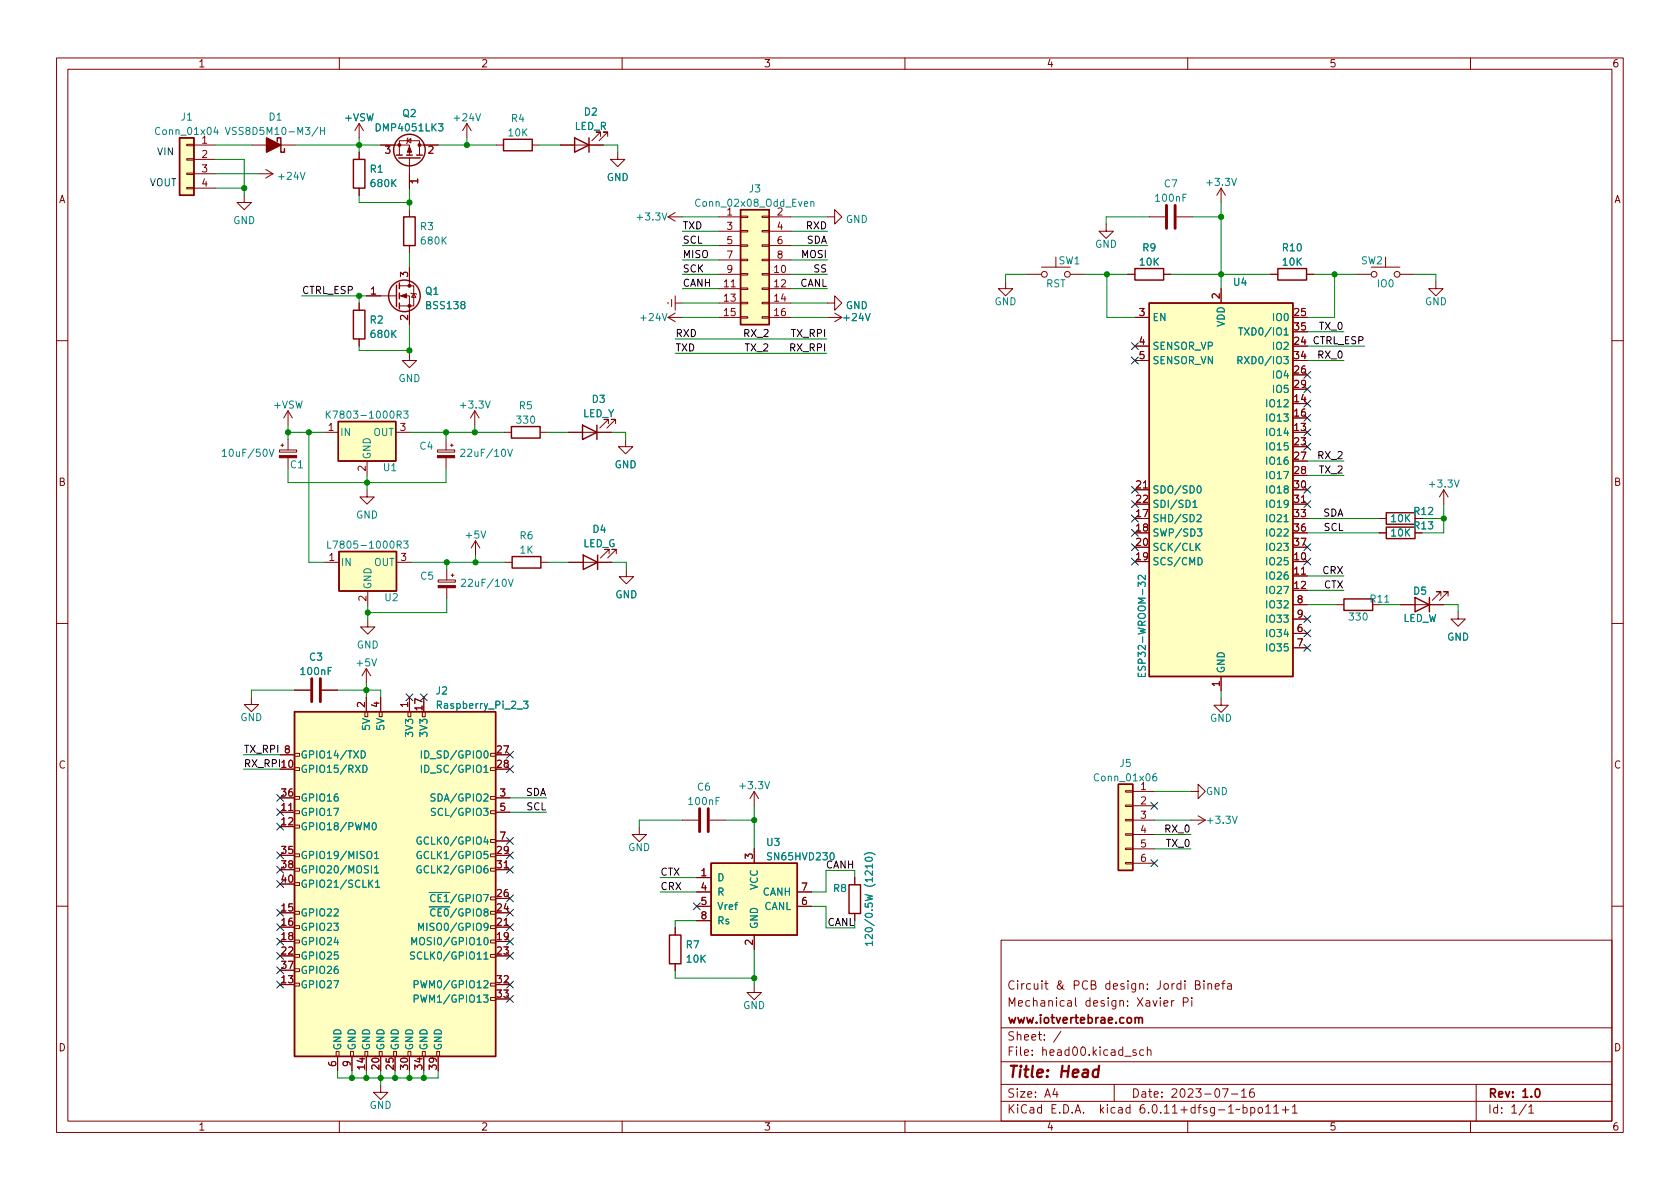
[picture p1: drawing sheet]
<svg xmlns="http://www.w3.org/2000/svg" width="297mm" height="210mm" viewBox="0 0 297 210" stroke-linecap="round" stroke-linejoin="round" font-family="sans-serif">
<g fill="none" stroke="#840000" stroke-width=".18">
<path d="M10 10.2h277v190.1h-277zM12 12.2h273v186.1h-273zM60 10.2v2M110 10.2v2M160 10.2v2M210 10.2v2M260 10.2v2M33 33.1h1.3v.3h-1.3zM33 30.6h1.3v.3h-1.3zM33 28.1h1.3v.2h-1.3zM33 25.5h1.3v.3h-1.3zM34.3 25.6h3.8"/>
<path d="M34.3 28.2h3.8M34.3 30.7h3.8M34.3 33.3h3.8M43.2 34.5v1.3h1.2l-1.2 1.3-1.3-1.3h1.3M44.6 25.6h7.6M45.7 30.7h2.6M47 30l1.3 .7M48.3 30.7l-1.3 .8M63.5 21.8v2.6M63.5 26.9v1.3M63.5 33.3v1.2M63.5 21.8l-.8 1.3"/>
<path d="M63.5 21.8l.8 1.3M67.3 25.6h5.1v1.8M68.2 25.8h.7l-.4 .5 .4 .1v.6l-.2 .1-.5-.1M70.6 27.4v-2.5h3.6v2.5M72 24.9l.6-.4v.8zM72.1 24.4l-.1 .1v.8l-.1 .1M72.4 27.9v5.4M72.4 37.1v1.2M73.9 32h-1.3l.3 .4M74.2 25.6h3.3M75.8 26l.5-.2 .3 .4-.8 .9h.8M82.5 21.8l-.7 1.3"/>
<path d="M82.5 21.8v2.6M82.5 21.8l.8 1.3M87.8 25.6h1.2M94.1 25.6h1.3M99.1 25.6h7.6M106.2 24.1v-.7h-.8h.8l-1.6 1.5M107.4 24.1v-.7h-.7h.7l-1.5 1.5M109.2 26.9v1.3h1.3l-1.3 1.3-1.3-1.3h1.3M118.1 38.3l1.3 .8M118.1 38.3h2.5M119.4 37.6l-1.3 .7M127.1 38.3h3.8"/>
<path d="M130.9 38.2h1.3v.3h-1.3zM134.7 38.2h1.3v.3h-1.3zM136 38.3h3.8M146.3 38.3h1.3v-1.2l1.2 1.2-1.2 1.3v-1.3M195.6 39.6v1.3h1.2l-1.2 1.3-1.3-1.3h1.3M203.2 38.3h2.8M208 38.3h2.8M215.9 33.3v2.5M215.9 33.3l-.8 1.2M215.9 33.3l.8 1.2M63.5 53.6v1.3M63.5 59.9v1.3"/>
<path d="M64.8 52.3h5.3M70.6 52.3h1.8v5.1M70.6 50.5h2.6v3.6h-2.6M72.4 43.4v1.3M72.4 47.2v3.3M72.6 51.8l.2 .1h.7l.2 .2M73.2 51.9l.3 .7h-.7zM118.1 53.5v.2M118.1 56.1l1.3 .8M118.1 56.1h2.5M118.7 53v1.2M119.4 53.6h1.2"/>
<path d="M119.4 52.3v2.6M119.4 55.4l-1.3 .7M127.1 53.6h3.8M127.1 56.1h3.8M127.1 48.5h3.8M127.1 51h3.8M127.1 40.9h3.8M127.1 43.4h3.8M127.1 46h3.8M129.3 50.7h.7M130.9 56h1.3v.3h-1.3zM130.9 53.5h1.3v.2h-1.3z"/>
<path d="M130.9 50.9h1.3v.3h-1.3zM130.9 48.4h1.3v.2h-1.3zM130.9 45.8h1.3v.3h-1.3zM130.9 43.3h1.3v.3h-1.3zM130.9 40.8h1.3v.2h-1.3zM134.7 56h1.3v.3h-1.3zM134.7 53.5h1.3v.2h-1.3zM134.7 50.9h1.3v.3h-1.3zM134.7 48.4h1.3v.2h-1.3zM134.7 45.8h1.3v.3h-1.3zM134.7 43.3h1.3v.3h-1.3zM134.7 40.8h1.3v.2h-1.3z"/>
<path d="M136 53.6h3.8M136 56.1h3.8M136 48.5h3.8M136 51h3.8M136 40.9h3.8M136 43.4h3.8M136 46h3.8M146.3 53.6h1.3v-1.3l1.2 1.3-1.2 1.3v-1.3M146.3 56.1h2.5M147.6 55.4l1.2 .7M148.8 56.1l-1.2 .8M177.8 49.8v1.2h1.3l-1.3 1.3-1.3-1.3h1.3"/>
<path d="M181.6 48.5h2.5M184.1 47.2h5.1M189.2 48.5h2.6M199.4 48.5h1.3M200.7 56.1h2.5M205.7 48.5h1.3M215.9 51v2.6M224.7 48.5h1.2M228.6 56.1h2.5M228.6 58.7h2.5M231 48.5h1.3M239.9 48.5h2.5"/>
<path d="M242.4 47.2h5.1M245 45.5v1.7M247.5 48.5h2.6M253.9 49.8v1.2h-1.3l1.3 1.3 1.2-1.3h-1.2M10 60.2h2M49.4 79.6h3.1v.4h-3.1zM49.7 78.7h.5M49.9 78.5v.5M50.9 72.6l-.7 1.3M50.9 72.6v2.6M50.9 77.7v1.9M50.9 72.6l.8 1.3"/>
<path d="M57.3 76.4h2.5M70 76.4h2.5M72.4 62.5v1.2h1.3l-1.3 1.3-1.3-1.3h1.3M77.3 79.6h3.1v.4h-3.1zM78.9 77.7v1.9M79.6 78.7h.5M79.9 78.5v.5M83.9 72.6l-.7 1.3M83.9 72.6v2.6M83.9 72.6l.8 1.3M89.2 76.4h1.2M95.5 76.4h1.3"/>
<path d="M100.5 76.4h7.6M107.6 74.9v-.7h-.8h.8l-1.6 1.5M108.8 74.9v-.7h-.7h.7l-1.5 1.5M110.6 77.7v1.3h1.3l-1.3 1.3-1.3-1.3h1.3M200.7 61.2h2.5M200.7 63.7h2.5M228.6 76.4h2.5M228.6 71.4h2.5M228.6 73.9h2.5M228.6 79h2.5M228.6 61.2h2.5M228.6 66.3h2.5"/>
<path d="M228.6 68.8h2.5M228.6 63.7h2.5M285 60.2h2M50.9 80.9v1.9M57.4 99.4h2.5M64.9 86.6v1.3h1.3l-1.3 1.2-1.3-1.2h1.3M64.9 81.5v2.6M70.1 99.4h2.5M78.9 80.9v1.9M84.1 95.6l-.8 1.3M84.1 95.6v2.6M84.1 95.6l.7 1.3"/>
<path d="M89.3 99.4h1.3M95.6 99.4h1.3M100.6 99.4h7.6M107.7 97.9v-.8h-.8h.8l-1.5 1.6M109 97.9v-.8h-.8h.8l-1.6 1.6M200.7 91.7h2.5M200.7 94.2h2.5M200.7 99.3h2.5M200.7 96.8h2.5M200.7 86.6h2.5M200.7 89.1h2.5M202.2 86.3h.7"/>
<path d="M228.6 91.7h2.5M228.6 94.2h2.5M228.6 99.3h2.5M228.6 96.8h2.5M228.6 86.6h2.5M228.6 89.1h2.5M228.6 81.5h2.5M228.6 84.1h2.5M230.1 88.8h.7M243.8 91.7h1.3M243.8 94.2h1.3M255.3 86.6l-.8 1.3"/>
<path d="M255.3 86.6v2.5M255.3 86.6l.7 1.3M10 110.2h2M64.8 118.2v2.6M64.8 118.2l-.8 1.3M64.8 118.2l.7 1.3M65 109.6v1.3h1.3l-1.3 1.2-1.2-1.2h1.2M65 104.5v2.6M77.5 102.6h3v.3h-3zM79 100.7v1.9M79 103.9v1.9M79.8 101.7h.5"/>
<path d="M80 101.5v.5M110.7 100.7v1.3h1.3l-1.3 1.2-1.2-1.2h1.2M215.9 119.6v2.6M228.6 106.9h2.5M228.6 101.8h2.5M228.6 104.4h2.5M228.6 112h2.5M228.6 114.5h2.5M228.6 109.5h2.5M230.1 101.5h.7M236.3 106.9h1.3M247.6 106.9h7.7"/>
<path d="M254.8 105.4v-.8h-.8h.8l-1.6 1.6M256 105.4v-.8h-.7h.7l-1.5 1.6M257.8 108.2v1.3h1.3l-1.3 1.2-1.3-1.2h1.3M285 110.2h2M44.4 123.3v1.3h1.3l-1.3 1.3-1.2-1.3h1.2M49.5 136h2.6M49.5 133.5h2.6M52.1 135.8h.9v.5h-.9zM52.1 133.2h.9v.5h-.9zM52.1 122h2.8M56.9 122h2.8M64.5 125.9h.5v.8h-.5z"/>
<path d="M64.8 123.3v2.6M67.1 125.9h.5v.8h-.5zM67.3 123.3v2.6M72.1 125.9h.5v.8h-.5zM72.4 123.3v2.6M74.7 125.9h.5v.8h-.5zM74.9 123.3v2.6M86.7 135.8h.9v.5h-.9zM86.7 133.2h.9v.5h-.9zM87.6 136h2.6M87.6 133.5h2.6M133.3 139.9v2.6"/>
<path d="M133.3 139.9l-.7 1.3M133.3 139.9l.8 1.3M199 139.8h1.3v.3h-1.3zM200.3 139.9h3.8M210.6 139.9h1.2v-1.2l1.3 1.2-1.3 1.3v-1.3M215.9 123.4v1.3h1.3l-1.3 1.3-1.3-1.3h1.3M49.5 143.6h2.6M49.5 146.2h2.6M49.5 151.3h2.6M49.5 141.1h2.6M49.5 153.8h2.6M49.5 156.3h2.6"/>
<path d="M51 143.3h.8M52.1 156.1h.9v.5h-.9zM52.1 153.5h.9v.5h-.9zM52.1 151h.9v.5h-.9zM52.1 145.9h.9v.5h-.9zM52.1 143.4h.9v.5h-.9zM52.1 140.8h.9v.5h-.9zM86.7 153.5h.9v.5h-.9zM86.7 151h.9v.5h-.9zM86.7 148.5h.9v.5h-.9zM86.7 143.4h.9v.5h-.9zM86.7 140.8h.9v.5h-.9z"/>
<path d="M87.6 143.6h2.6M87.6 158.9h2.6M87.6 151.3h2.6M87.6 141.1h2.6M87.6 153.8h2.6M87.6 148.7h2.6M89.1 153.5h.8M113 146.3v1.3h1.3l-1.3 1.2-1.2-1.2h1.2M120.6 145h2.8M123.2 155.2h2.5M123.2 157.7h2.5M125.5 145h2.8"/>
<path d="M133.3 150.1v2.5M141 157.7h2.5M151.1 155.2v1.3M199 152.5h1.3v.3h-1.3zM199 150h1.3v.2h-1.3zM199 147.4h1.3v.3h-1.3zM199 144.9h1.3v.3h-1.3zM199 142.4h1.3v.2h-1.3zM200.3 145h3.8M200.3 142.5h3.8M200.3 147.6h3.8M200.3 150.1h3.8"/>
<path d="M200.3 152.6h3.8M210.6 145h2.5M211.8 144.3l1.3 .7M213.1 145l-1.3 .8M10 160.2h2M49.5 174.1h2.6M49.5 161.4h2.6M49.5 164h2.6M49.5 166.5h2.6M49.5 169h2.6M49.5 171.6h2.6M52.1 173.9h.9v.5h-.9z"/>
<path d="M52.1 171.3h.9v.5h-.9zM52.1 168.8h.9v.5h-.9zM52.1 166.2h.9v.5h-.9zM52.1 163.7h.9v.5h-.9zM52.1 161.2h.9v.5h-.9zM86.7 176.4h.9v.5h-.9zM86.7 173.9h.9v.5h-.9zM86.7 168.8h.9v.5h-.9zM86.7 166.2h.9v.5h-.9zM86.7 163.7h.9v.5h-.9zM87.6 174.1h2.6M87.6 161.4h2.6"/>
<path d="M87.6 164h2.6M87.6 166.5h2.6M87.6 169h2.6M87.6 176.7h2.6M89.1 163.6h.8M119.4 164.1v1.2M119.4 170.4v1.3M123.2 160.3h2.5M123.2 162.8h2.5M133.3 174.2v1.3h1.3l-1.3 1.3-1.2-1.3h1.2M133.3 165.3v2.6M141 160.3h2.5"/>
<path d="M151.1 161.5v1.3M177 166.3h108v32h-108zM184.7 173.9h.6M184.9 173.4v1.3l.4 .2M188.8 177h.6v.9M189.4 177.3l-.5 .1a.29 .29 0 0 0-.2 .2 .29 .29 0 0 0 .2 .3h.5M190.1 176.4v1.3l.3 .2M199.4 177.8v.1M199.4 177v.1M202.9 174.8v.1M202.9 174v.1M285 160.2h2"/>
<path d="M59.4 185.9h.5v.9h-.5zM59.7 186.8v2.6M60 198.3v2M62 185.9h.5v.9h-.5zM62.2 186.8v2.6M64.5 185.9h.5v.9h-.5zM64.8 186.8v2.6M67.1 185.9h.5v.9h-.5zM67.3 191.9v1.3h1.3l-1.3 1.2-1.3-1.2h1.3M67.3 186.8v2.6M69.6 185.9h.5v.9h-.5zM69.8 186.8v2.6"/>
<path d="M72.1 185.9h.5v.9h-.5zM72.4 186.8v2.6M74.7 185.9h.5v.9h-.5zM74.9 186.8v2.6M77.2 185.9h.5v.9h-.5zM77.5 186.8v2.6M110 198.3v2M160 198.3v2M177 194.8h108M177 191.8h108M177 187.8h108M177 181.8h108"/>
<path d="M182.5 186.5v.1M182.5 185.7v.1M184.6 183.8v.1M184.6 183v.1M187.6 182.4l-1.3 1.9M197 191.8v3M202.2 185.7l-.4-.1-.3 .3v.4l.1 .3h.6M202.9 185.8l.2-.2 .3 .1 .1 .9M202.9 185.1v1.5M210 198.3v2M217.7 193.5h1.2M219.5 193l.4-.5v1.5"/>
<path d="M219.5 194h.9M221.6 192.5a.59 .59 0 0 0-.7 .7v.5l.2 .3h.4l.2-.1 .1-.5-.2-.2-.4-.1-.3 .3M223.8 196.8h.8M225.2 195.8l.4-.5v1.5M225.2 196.8h.9M226.7 196.3h1.2M227.3 195.7v1.1M228.5 195.8l.4-.5v1.5M228.5 196.8h.9M260 198.3v2M261 191.8v6.5M270.3 195.8l.4-.5v1.5"/>
<path d="M270.3 196.8h.9"/>
<circle cx="184.7" cy="48.5" r=".51"/>
<circle cx="188.7" cy="48.5" r=".51"/>
<circle cx="243" cy="48.5" r=".51"/>
<circle cx="247" cy="48.5" r=".51"/>
</g>
<path d="M200.7 180.1l.2-.2 .4 .1v.9M201.3 180.1l.3-.2 .3 .1 .1 .9" fill="none" stroke="#840000" stroke-width=".3"/>
<g fill="none" stroke="#840000" stroke-width=".25">
<path d="M31.7 24.4h2.6v10.1h-2.6zM49 25v-.6h.7v2.5h.6v-.6M62.5 28.2h2v5.1h-2zM70.1 27.4h1M70.5 27.9h3.8M71.4 38.3h2v5.1h-2zM71.9 27.4h1M73.7 27.4h1M89 24.6h5.1v2.1h-5.1zM101.6 24.4l2.5 1.2-2.5 1.3zM104.1 24.4v2.5M130.9 37.1h5.1v20.3h-5.1z"/>
<path d="M62.5 54.9h2v5h-2zM70.1 50.4v3.8M70.6 50v1M70.6 51.8v1M70.6 53.6v1M200.7 47.5h5v2h-5zM203.2 53.6h25.4v66h-25.4zM225.9 47.5h5.1v2h-5.1zM59.8 74.5h10.2v7h-10.2zM90.4 75.4h5.1v2.1h-5.1zM103 75.2l2.5 1.2-2.5 1.3zM105.5 75.2v2.5"/>
<path d="M59.9 97.5h10.2v7h-10.2zM90.6 98.4h5v2.1h-5zM103.1 98.2l2.6 1.2-2.6 1.3zM105.7 98.2v2.5M245.1 90.7h5.1v2h-5.1zM245.1 93.2h5.1v2h-5.1zM237.6 105.9h5.1v2h-5.1zM250.2 105.7l2.5 1.2-2.5 1.3zM252.7 105.7v2.5M52.1 125.9h35.5v60.9h-35.5zM197.7 138.7h2.6v15.2h-2.6zM125.7 152.6h15.3v12.7h-15.3z"/>
<path d="M150.1 156.5h2v5h-2zM118.4 165.3h2v5.1h-2z"/>
<circle cx="72.4" cy="26.5" r="2.79"/>
<circle cx="71.5" cy="52.3" r="2.79"/>
</g>
<g fill="none" stroke="#008484" stroke-width=".18">
<path d="M38.1 22.5l-.3 .9h.8M38.4 22.9v.9M53.1 30.5l.4 1.2 .4-1.2M56.2 22.5l-1.1 1.6M56.7 22.5v1.3M56.7 23.1h.7M57.4 22.5v1.3M77.5 21.9h.8l-.4 .5 .4 .1v.5l-.2 .2-.6-.2M84.1 20.1l.4 1.3 .5-1.3M117.1 37.7l.4 1.2 .4-1.2M142.2 36.1l.6-.2v-.2l-.4-.1-.2 .2 .1 .6h.5M143.4 35.8l.1-.2 .3 .1 .1 .8"/>
<path d="M143.4 35.6v.9M209.8 34.3h-.6v1.3M217.8 31.5l.4 1.3 .4-1.3M81.7 53.9l-.2-.3v-.2l.2-.1 .4 .1 .1 .2v.1l-.6 .2-.1 .2v.4l.2 .1h.3l.2-.2v-.3l-.2-.2M117.1 55.4l.4 1.3 .4-1.3M153 55.4l.4 1.3 .5-1.3M227 58.3l.4-.3v1.2M227 59.2h.8M47.6 79.4l.4 1.3 .4-1.3M70.2 73.4l.6-.1 .1-.2v-.3l-.7-.1v1.3M70.5 73.4l.4 .6M71.4 72.7h.8l-.5 .5 .4 .1v.5l-.2 .2-.5-.2"/>
<path d="M85.8 70.9l.4 1.3 .5-1.3M89.8 79.4l.4 1.3 .4-1.3M227 63.1h.8l-.4 .4 .3 .2v.5l-.2 .1-.5-.1M70.2 96.3h.6l.2-.2-.1-.3-.7-.1v1.2M70.5 96.3l.5 .6M71.4 95.7h.8l-.5 .5 .4 .1v.5l-.2 .1-.5-.1M85 93.9l.5 1.3 .4-1.3M210.9 88.8l.4-.3v1.2M210.9 89.7h.7M211.6 91.1l.5-.1 .3 .4-.8 .9h.8M211.6 96.6l.6 .7M211.7 93.5h.8l-.4 .5 .3 .1v.6l-.1 .1-.6-.1"/>
<path d="M211.8 86l.1-.1a.68 .68 0 0 1 .5 .6 .68 .68 0 0 1-.5 .7l-.1-.1-.2-.4zM211.8 98.6a.64 .64 0 0 1 .8 .6 .64 .64 0 0 1-.8 .7zM212.2 96.1l-.7 .7M227 92.3h.8M257.1 84.9l.5 1.2 .4-1.2M58.6 118h-.6v1.3M65.7 116.5l.5 1.3 .4-1.3M89.9 102.4l.4 1.3 .4-1.3M201.2 103.7v-.8l.5 .5 .1-.4h.6l.1 .2-.1 .5M202.5 101.7v.8l-.9-.8-.4 .3 .2 .5M244.8 106.5h.8M63.9 132.8a.64 .64 0 0 1 .7 .6 .64 .64 0 0 1-.7 .6z"/>
<path d="M64.2 135.3a.64 .64 0 0 1 .7 .7 .64 .64 0 0 1-.7 .6zM85.6 135.7l.3-.4v1.3M85.6 136.6h.7M85.8 132.8h.1a.68 .68 0 0 1 .4 .6 .68 .68 0 0 1-.4 .6 .84 .84 0 0 1-.1-1.2zM91.4 125.4h1M92.6 124h.8l-.5 .5 .4 .1v.5l-.2 .2-.5-.2M135.2 138.2l.4 1.3 .5-1.3M204.4 136.8l-.3 .1a.85 .85 0 0 0 0 1.2l.4-.1v-.5l-.2-.2h-.2l-.3 .2M65.4 156.2l.5 .7M65.9 155.6l-.7 .8M66 145.5h.1a.68 .68 0 0 1 .4 .6 .68 .68 0 0 1-.4 .6 .84 .84 0 0 1-.1-1.2zM66.2 150.9l.4-.3v1.2"/>
<path d="M66.2 153.5l.4-.4v1.3M66.2 151.8h.8M66.2 154.4h.8M66.4 156l.4-.4v1.3M66.4 156.9h.7M75.9 157.8h3.6M85.5 142.9h.8l-.4 .5 .3 .1v.6l-.1 .1-.6-.1M85.6 140.5l.5-.1 .2 .4-.8 .9h.8M85.9 148l-.3 .9h.8M86.2 153.1l-.4 .1a.85 .85 0 0 0 0 1.2l.4-.2 .1-.4-.2-.2h-.3l-.2 .2M86.2 148.4v.9M86.2 150.6h-.6v.6l.2-.2 .4 .1 .1 .2-.1 .4-.1 .1-.5-.1"/>
<path d="M127.2 141h-.6v1.3M146.9 150.9l.2-.1a.68 .68 0 0 1 .4 .6 .68 .68 0 0 1-.4 .7l-.2-.2-.1-.3zM152.8 151.2a1.46 1.46 0 0 1 1.9 0M153 158.2l1.2 .3-.9 .2 .9 .3-1.2 .3M217.9 144.3l.4 1.3 .4-1.3M84.4 169.6h.7M85.5 176h.8l-.4 .4 .3 .2v.5l-.1 .1-.6-.1M85.6 168.7l.3-.4v1.3M85.6 173.5l.5-.1 .2 .4-.8 .9h.8M85.6 169.6h.7M85.7 165.9l.2-.1a.68 .68 0 0 1 .4 .6 .68 .68 0 0 1-.4 .7l-.2-.2-.1-.3zM86.3 163.8l-.2 .2h-.3l-.2-.2 .1-.5h.4l.1 .1a.84 .84 0 0 1-.3 1.1h-.2"/>
</g>
<g fill="#ffffc2" stroke="#ffffc2" stroke-width=".18">
<path d="M125.7 152.6h15.3v12.7h-15.3z"/>
<path d="M52.1 125.9h35.5v60.9h-35.5z"/>
<path d="M59.8 74.5h10.2v7h-10.2z"/>
<path d="M59.9 97.5h10.2v7h-10.2z"/>
<path d="M203.2 53.6h25.4v66h-25.4z"/>
<path d="M31.7 24.4h2.6v10.1h-2.6z"/>
<path d="M130.9 37.1h5.1v20.3h-5.1z"/>
<path d="M197.7 138.7h2.6v15.2h-2.6z"/>
</g>
<g fill="#840000" stroke="#840000" stroke-width=".18">
<path d="M77.3 80.6h3.1v.3h-3.1z"/>
<path d="M70.9 52.3l1-.4v.8z"/>
<path d="M77.5 103.6h3v.3h-3z"/>
<path d="M72.4 25.9l.4 1h-.8z"/>
<path d="M49.4 80.6h3.1v.3h-3.1z"/>
<circle cx="72.4" cy="54.1" r=".25"/>
<circle cx="72.4" cy="50.5" r=".25"/>
<circle cx="70.6" cy="25.6" r=".25"/>
<circle cx="74.2" cy="25.6" r=".25"/>
</g>
<path d="M206.2 36.3v4.1M207.8 36.3v4.1M55.1 120v4.1M56.6 120v4.1M123.7 143v4.1M125.2 143v4.1" fill="none" stroke="#840000" stroke-width=".51"/>
<path d="M47.1 24.4l2.6 1.2-2.6 1.3z" fill="#840000" stroke="#840000" stroke-width=".25"/>
<g fill="none" stroke="#008400" stroke-width=".18">
<path d="M38.1 25.6h6.5M38.1 33.3h5.1M38.1 30.7h7.6M38.1 28.2h5.1v6.3M52.2 25.6h15.1M63.5 24.4v2.5M63.5 34.5v1.3h8.9M72.4 33.3v3.8M77.5 25.6h10.3M82.5 24.4v1.2M95.4 25.6h3.7M106.7 25.6h2.5v1.3"/>
<path d="M120.6 38.3h6.5M139.8 38.3h6.5M203.2 38.3h-7.6v1.3M210.8 38.3h5.1M215.9 35.8v15.2M53.3 52.3h11.5M63.5 52.3v1.3M72.4 44.7v2.5M72.4 57.4v5.1M119.4 59.9h26.8M120.6 56.1h6.5M120.6 48.5h6.5"/>
<path d="M120.6 40.9h6.5M120.6 51h6.5M120.6 43.4h6.5M120.6 46h6.5M120.6 53.6h6.5M139.8 56.1h6.5M139.8 48.5h6.5M139.8 40.9h6.5M139.8 51h6.5M139.8 43.4h6.5M139.8 46h6.5M139.8 53.6h6.5"/>
<path d="M181.6 48.5h-3.8v1.3M191.8 48.5h7.6M195.7 48.5v7.6h5M207 48.5h17.7M231.1 58.7h6.5M232.3 48.5h7.6M236 48.5v7.6h-4.9M250.1 48.5h3.8v1.3M50.9 76.4h6.4M50.9 75.2v2.5M54.6 76.4v23h2.8M63.5 61.2v.8h8.9"/>
<path d="M72.5 76.4h16.7M78.9 76.4v1.3M83.9 75.2v1.2M96.8 76.4h3.7M108.1 76.4h2.5v1.3M119.4 62.5h26.8M231.1 63.7h6.5M231.1 61.2h10.2M50.9 82.8v2.5h28v-2.5M64.9 84.1v2.5M72.6 99.4h16.7M79 99.4v1.3"/>
<path d="M84.1 98.2v1.2M96.9 99.4h3.7M108.2 99.4h2.5v1.3M231.1 81.5h6.5M231.1 94.2h12.7M231.1 91.7h12.7M231.1 84.1h6.5M251.5 91.7h3.8M255.3 89.1v5.1h-3.8M65 107.1v2.5M79 105.8v2.5h-14M231.1 106.9h5.2"/>
<path d="M231.1 101.8h6.5M231.1 104.4h6.5M244 106.9h3.6M255.3 106.9h2.5v1.3M43.1 136h6.4M43.1 133.5h6.4M52.1 122h-7.7v1.3M59.7 122h7.6v1.3M64.8 120.8v2.5M204.1 139.9h6.5M215.9 122.2v1.2M90.2 141.1h6.4"/>
<path d="M90.2 143.6h6.4M116.7 157.7h6.5M116.7 155.2h6.5M120.6 145h-7.6v1.3M128.3 145h5M133.3 142.5v7.6M151.1 155.2v-1.3h-5.1v3.8h-2.5M204.1 147.6h6.5M204.1 145h6.5M204.1 150.1h6.5M119.4 171.7v1.3h13.9M123.2 162.8h-3.8v1.3"/>
<path d="M133.3 167.9v6.3M143.5 160.3h2.5v3.8h5.1M59.7 189.4v1.2h17.8v-1.2M62.2 189.4v1.2M64.8 189.4v1.2M67.3 189.4v2.5M69.8 189.4v1.2M72.4 189.4v1.2M74.9 189.4v1.2"/>
</g>
<g fill="none" stroke="#000084" stroke-width=".18">
<path d="M200.1 63.1l1.2 1.3M200.1 60.6l1.2 1.2M201.3 63.1l-1.2 1.3M201.3 60.6l-1.2 1.2M230.5 78.4l1.2 1.2M230.5 70.8l1.2 1.2M230.5 75.8l1.2 1.3M230.5 73.3l1.2 1.2M230.5 68.2l1.2 1.2M230.5 65.7l1.2 1.2M231.7 68.2l-1.2 1.2M231.7 78.4l-1.2 1.2"/>
<path d="M231.7 70.8l-1.2 1.2M231.7 75.8l-1.2 1.3M231.7 73.3l-1.2 1.2M231.7 65.7l-1.2 1.2M200.1 96.2l1.2 1.2M200.1 88.5l1.2 1.3M200.1 93.6l1.2 1.2M200.1 91.1l1.2 1.2M200.1 98.7l1.2 1.2M200.1 86l1.2 1.2M201.3 96.2l-1.2 1.2M201.3 88.5l-1.2 1.3"/>
<path d="M201.3 93.6l-1.2 1.2M201.3 91.1l-1.2 1.2M201.3 98.7l-1.2 1.2M201.3 86l-1.2 1.2M230.5 98.7l1.2 1.2M230.5 96.2l1.2 1.2M230.5 86l1.2 1.2M230.5 88.5l1.2 1.3M231.7 98.7l-1.2 1.2M231.7 96.2l-1.2 1.2M231.7 86l-1.2 1.2M231.7 88.5l-1.2 1.3"/>
<path d="M230.5 113.9l1.2 1.3M230.5 111.4l1.2 1.2M230.5 108.9l1.2 1.2M231.7 113.9l-1.2 1.3M231.7 111.4l-1.2 1.2M231.7 108.9l-1.2 1.2M71.8 122.7l1.2 1.2M73 122.7l-1.2 1.2M74.3 122.7l1.2 1.2M75.5 122.7l-1.2 1.2M89.6 135.4l1.2 1.2M89.6 132.9l1.2 1.2"/>
<path d="M90.8 135.4l-1.2 1.2M90.8 132.9l-1.2 1.2M48.9 140.5l1.2 1.2M48.9 155.7l1.2 1.2M48.9 145.6l1.2 1.2M48.9 143l1.2 1.2M48.9 153.2l1.2 1.2M48.9 150.6l1.2 1.3M50.1 140.5l-1.2 1.2M50.1 145.6l-1.2 1.2M50.1 155.7l-1.2 1.2M50.1 143l-1.2 1.2"/>
<path d="M50.1 153.2l-1.2 1.2M50.1 150.6l-1.2 1.3M89.6 150.6l1.2 1.3M89.6 153.2l1.2 1.2M89.6 148.1l1.2 1.2M89.6 158.3l1.2 1.2M90.8 150.6l-1.2 1.3M90.8 153.2l-1.2 1.2M90.8 148.1l-1.2 1.2M90.8 158.3l-1.2 1.2M122.6 159.7l1.2 1.2M123.8 159.7l-1.2 1.2"/>
<path d="M203.5 141.9l1.2 1.2M203.5 152l1.2 1.3M204.7 141.9l-1.2 1.2M204.7 152l-1.2 1.3M48.9 173.5l1.2 1.2M48.9 171l1.2 1.2M48.9 168.4l1.2 1.2M48.9 163.3l1.2 1.3M48.9 160.8l1.2 1.2M48.9 165.9l1.2 1.2M50.1 173.5l-1.2 1.2M50.1 171l-1.2 1.2"/>
<path d="M50.1 168.4l-1.2 1.2M50.1 163.3l-1.2 1.3M50.1 160.8l-1.2 1.2M50.1 165.9l-1.2 1.2M89.6 176l1.2 1.3M89.6 160.8l1.2 1.2M89.6 165.9l1.2 1.2M89.6 173.5l1.2 1.2M89.6 168.4l1.2 1.2M89.6 163.3l1.2 1.3M90.8 176l-1.2 1.3M90.8 160.8l-1.2 1.2"/>
<path d="M90.8 165.9l-1.2 1.2M90.8 173.5l-1.2 1.2M90.8 168.4l-1.2 1.2M90.8 163.3l-1.2 1.3"/>
</g>
<g fill="#008400" stroke="#008400" stroke-width=".18">
<circle cx="65" cy="108.3" r=".46"/>
<circle cx="64.8" cy="122" r=".46"/>
<circle cx="72.4" cy="190.6" r=".46"/>
<circle cx="69.8" cy="190.6" r=".46"/>
<circle cx="64.8" cy="190.6" r=".46"/>
<circle cx="62.2" cy="190.6" r=".46"/>
<circle cx="74.9" cy="190.6" r=".46"/>
<circle cx="67.3" cy="190.6" r=".46"/>
<circle cx="79" cy="99.4" r=".46"/>
<circle cx="84.1" cy="99.4" r=".46"/>
<circle cx="83.9" cy="76.4" r=".46"/>
<circle cx="133.3" cy="173" r=".46"/>
<circle cx="133.3" cy="145" r=".46"/>
<circle cx="78.9" cy="76.4" r=".46"/>
<circle cx="54.6" cy="76.4" r=".46"/>
<circle cx="50.9" cy="76.4" r=".46"/>
<circle cx="63.5" cy="52.3" r=".46"/>
<circle cx="72.4" cy="62" r=".46"/>
<circle cx="64.9" cy="85.3" r=".46"/>
<circle cx="63.5" cy="25.6" r=".46"/>
<circle cx="82.5" cy="25.6" r=".46"/>
<circle cx="43.2" cy="33.3" r=".46"/>
<circle cx="72.4" cy="35.8" r=".46"/>
<circle cx="195.7" cy="48.5" r=".46"/>
<circle cx="255.3" cy="91.7" r=".46"/>
<circle cx="215.9" cy="38.3" r=".46"/>
<circle cx="215.9" cy="48.5" r=".46"/>
<circle cx="236" cy="48.5" r=".46"/>
</g>
<g font-size="2.8" fill="#840000">
<text x="178" y="191.2">Title:</text>
<text x="187.3" y="191.2">Head</text>
</g>
<g font-size="2.1" fill="#840000">
<text x="178" y="178.5">Mechanical</text>
<text x="178" y="175.5">Circuit</text>
<text x="186.7" y="175.5">&amp;</text>
<text x="189.8" y="175.5">PCB</text>
<text x="191.8" y="178.5">design:</text>
<text x="195.6" y="175.5">design:</text>
<text x="201.1" y="178.5">Xavier</text>
<text x="204.9" y="175.5">Jordi</text>
<text x="209.2" y="178.5">Pi</text>
<text x="211.7" y="175.5">Binefa</text>
<text x="178" y="184.5">Sheet:</text>
<text x="178" y="181.5">www.iotvertebrae.com</text>
<text x="178" y="187.2">File:</text>
<text x="184.4" y="187.2">head00.kicad_sch</text>
<text x="178" y="197.4">KiCad</text>
<text x="178" y="194.6">Size:</text>
<text x="184.7" y="194.6">A4</text>
<text x="185.7" y="197.4">E.D.A.</text>
<text x="194.6" y="197.4">kicad</text>
<text x="200" y="194.6">Date:</text>
<text x="201.8" y="197.4">6.0.11+dfsg-1~bpo11+1</text>
<text x="207" y="194.6">2023-07-16</text>
<text x="263" y="194.6">Rev:</text>
<text x="263" y="197.4">Id:</text>
<text x="267.1" y="197.4">1/1</text>
<text x="269.1" y="194.6">1.0</text>
</g>
<g font-size="1.8" fill="#840000">
<text x="35" y="12.3">1</text>
<text x="85" y="12.3">2</text>
<text x="135" y="12.3">3</text>
<text x="185" y="12.3">4</text>
<text x="235" y="12.3">5</text>
<text x="285" y="12.3">6</text>
<text x="35.5" y="25.4">1</text>
<text x="35.5" y="27.9">2</text>
<text x="35.5" y="30.5">3</text>
<text x="35.5" y="33">4</text>
<text x="74.7" y="32.7" transform="rotate(-90 74.7 32.7)">1</text>
<text x="10.4" y="36.3">A</text>
<text x="128.4" y="38.1">1</text>
<text x="128.4" y="40.6">3</text>
<text x="137.2" y="38.1">2</text>
<text x="137.2" y="40.6">4</text>
<text x="285.4" y="36.3">A</text>
<text x="128.4" y="43.2">5</text>
<text x="128.4" y="45.7">7</text>
<text x="137.2" y="43.2">6</text>
<text x="137.2" y="45.7">8</text>
<text x="65.4" y="52.1">1</text>
<text x="72.1" y="49.2" transform="rotate(-90 72.1 49.2)">3</text>
<text x="127.7" y="50.8">11</text>
<text x="127.7" y="53.3">13</text>
<text x="128.4" y="48.3">9</text>
<text x="136.6" y="48.3">10</text>
<text x="136.6" y="50.8">12</text>
<text x="136.6" y="53.3">14</text>
<text x="215.6" y="53" transform="rotate(-90 215.6 53)">2</text>
<text x="72.1" y="56.8" transform="rotate(-90 72.1 56.8)">2</text>
<text x="127.7" y="55.9">15</text>
<text x="136.6" y="55.9">16</text>
<text x="201.2" y="55.9">3</text>
<text x="228.6" y="55.9">25</text>
<text x="228.6" y="58.4">35</text>
<text x="201.2" y="61">4</text>
<text x="201.2" y="63.5">5</text>
<text x="228.6" y="61">24</text>
<text x="228.6" y="63.5">34</text>
<text x="228.6" y="71.1">14</text>
<text x="228.6" y="66">26</text>
<text x="228.6" y="68.6">29</text>
<text x="57.9" y="76.2">1</text>
<text x="70.6" y="76.2">3</text>
<text x="228.6" y="76.2">13</text>
<text x="228.6" y="73.7">16</text>
<text x="64.6" y="83.5" transform="rotate(-90 64.6 83.5)">2</text>
<text x="228.6" y="78.7">23</text>
<text x="228.6" y="81.3">27</text>
<text x="228.6" y="83.8">28</text>
<text x="10.3" y="86.3">B</text>
<text x="200.6" y="86.4">21</text>
<text x="200.6" y="88.9">22</text>
<text x="228.6" y="86.4">30</text>
<text x="228.6" y="88.9">31</text>
<text x="285.3" y="86.3">B</text>
<text x="200.6" y="91.4">17</text>
<text x="200.6" y="94">18</text>
<text x="228.6" y="91.4">33</text>
<text x="228.6" y="94">36</text>
<text x="249.8" y="91.4">R12</text>
<text x="249.8" y="94">R13</text>
<text x="58" y="99.2">1</text>
<text x="70.7" y="99.2">3</text>
<text x="200.6" y="99.1">19</text>
<text x="200.6" y="96.5">20</text>
<text x="228.6" y="99.1">10</text>
<text x="228.6" y="101.6">11</text>
<text x="228.6" y="96.5">37</text>
<text x="64.8" y="106.5" transform="rotate(-90 64.8 106.5)">2</text>
<text x="228.6" y="104.1">12</text>
<text x="229.2" y="106.7">8</text>
<text x="229.2" y="111.8">6</text>
<text x="229.2" y="109.2">9</text>
<text x="229.2" y="114.3">7</text>
<text x="64.5" y="125.3" transform="rotate(-90 64.5 125.3)">2</text>
<text x="67.1" y="125.3" transform="rotate(-90 67.1 125.3)">4</text>
<text x="72.1" y="125.3" transform="rotate(-90 72.1 125.3)">1</text>
<text x="74.7" y="125.9" transform="rotate(-90 74.7 125.9)">17</text>
<text x="215.6" y="121.6" transform="rotate(-90 215.6 121.6)">1</text>
<text x="10.3" y="136.3">C</text>
<text x="49.5" y="135.8">10</text>
<text x="50.1" y="133.2">8</text>
<text x="87.6" y="133.2">27</text>
<text x="87.6" y="135.8">28</text>
<text x="285.3" y="136.3">C</text>
<text x="49.5" y="143.4">11</text>
<text x="49.5" y="140.8">36</text>
<text x="88.2" y="140.8">3</text>
<text x="88.2" y="143.4">5</text>
<text x="201.5" y="139.7">1</text>
<text x="201.5" y="142.2">2</text>
<text x="49.5" y="145.9">12</text>
<text x="88.2" y="148.5">7</text>
<text x="201.5" y="144.8">3</text>
<text x="201.5" y="147.3">4</text>
<text x="201.5" y="149.9">5</text>
<text x="49.5" y="151">35</text>
<text x="49.5" y="153.5">38</text>
<text x="87.6" y="151">29</text>
<text x="87.6" y="153.5">31</text>
<text x="123.8" y="154.9">1</text>
<text x="133.1" y="152.1" transform="rotate(-90 133.1 152.1)">3</text>
<text x="201.5" y="152.4">6</text>
<text x="49.5" y="161.2">15</text>
<text x="49.5" y="156.1">40</text>
<text x="87.6" y="161.2">24</text>
<text x="87.6" y="158.6">26</text>
<text x="123.8" y="157.5">4</text>
<text x="123.8" y="160">5</text>
<text x="141.6" y="160">6</text>
<text x="141.6" y="157.5">7</text>
<text x="49.5" y="163.7">16</text>
<text x="49.5" y="166.2">18</text>
<text x="87.6" y="166.2">19</text>
<text x="87.6" y="163.7">21</text>
<text x="123.8" y="162.6">8</text>
<text x="133.1" y="167.3" transform="rotate(-90 133.1 167.3)">2</text>
<text x="49.5" y="173.9">13</text>
<text x="49.5" y="168.8">22</text>
<text x="49.5" y="171.3">37</text>
<text x="87.6" y="168.8">23</text>
<text x="87.6" y="173.9">32</text>
<text x="87.6" y="176.4">33</text>
<text x="10.3" y="186.3">D</text>
<text x="59.4" y="188.8" transform="rotate(-90 59.4 188.8)">6</text>
<text x="62" y="188.8" transform="rotate(-90 62 188.8)">9</text>
<text x="64.5" y="189.4" transform="rotate(-90 64.5 189.4)">14</text>
<text x="67.1" y="189.4" transform="rotate(-90 67.1 189.4)">20</text>
<text x="69.6" y="189.4" transform="rotate(-90 69.6 189.4)">25</text>
<text x="72.1" y="189.4" transform="rotate(-90 72.1 189.4)">30</text>
<text x="74.7" y="189.4" transform="rotate(-90 74.7 189.4)">34</text>
<text x="77.2" y="189.4" transform="rotate(-90 77.2 189.4)">39</text>
<text x="285.3" y="186.3">D</text>
<text x="35" y="200.3">1</text>
<text x="85" y="200.3">2</text>
<text x="135" y="200.3">3</text>
<text x="185" y="200.3">4</text>
<text x="235" y="200.3">5</text>
<text x="285" y="200.3">6</text>
</g>
<g font-size="1.8" fill="#008484">
<text x="31.9" y="21.7">J1</text>
<text x="47.4" y="21.7">D1</text>
<text x="60.8" y="21.8">+VSW</text>
<text x="66.1" y="23.6">DMP4051LK3</text>
<text x="71" y="21.1">Q2</text>
<text x="79.9" y="21.8">+24V</text>
<text x="90.3" y="22">R4</text>
<text x="101.5" y="23.3">LED_R</text>
<text x="103.1" y="20.8">D2</text>
<text x="27.2" y="24.2">Conn_01x04</text>
<text x="39.6" y="24.2">VSS8D5M10-M3/H</text>
<text x="89.6" y="24.5">10K</text>
<text x="48.9" y="32.2">+24V</text>
<text x="65.3" y="30.9">R1</text>
<text x="65.3" y="33.5">680K</text>
<text x="107.2" y="32.4">GND</text>
<text x="132.3" y="34.4">J3</text>
<text x="205.7" y="33.5">C7</text>
<text x="213" y="33.3">+3.3V</text>
<text x="41.2" y="40">GND</text>
<text x="74.2" y="41.1">R3</text>
<text x="112.3" y="39.4">+3.3V</text>
<text x="122.7" y="36.9">Conn_02x08_Odd_Even</text>
<text x="149.5" y="39.8">GND</text>
<text x="204" y="36">100nF</text>
<text x="74.2" y="43.6">680K</text>
<text x="187.1" y="47.1">SW1</text>
<text x="193.6" y="44.2">GND</text>
<text x="201.3" y="47.4">10K</text>
<text x="201.9" y="44.8">R9</text>
<text x="226.6" y="44.8">R10</text>
<text x="226.6" y="47.4">10K</text>
<text x="240.6" y="47.1">SW2</text>
<text x="75.1" y="52.5">Q1</text>
<text x="184.9" y="51.2">RST</text>
<text x="217.9" y="50.9">U4</text>
<text x="243.3" y="51.2">IO0</text>
<text x="65.3" y="57.6">R2</text>
<text x="75.1" y="55">BSS138</text>
<text x="112.9" y="57.2">+24V</text>
<text x="148.8" y="57.2">+24V</text>
<text x="149.5" y="55">GND</text>
<text x="175.8" y="54.4">GND</text>
<text x="203.7" y="57.2">EN</text>
<text x="216.9" y="57.9" transform="rotate(-90 216.9 57.9)">VDD</text>
<text x="218.8" y="59.7">TXD0/IO1</text>
<text x="224.8" y="57.2">IO0</text>
<text x="251.9" y="54.4">GND</text>
<text x="65.3" y="60.1">680K</text>
<text x="203.7" y="62.2">SENSOR_VP</text>
<text x="203.7" y="64.8">SENSOR_VN</text>
<text x="218.5" y="64.8">RXD0/IO3</text>
<text x="224.8" y="62.2">IO2</text>
<text x="70.4" y="67.9">GND</text>
<text x="104.5" y="71.6">D3</text>
<text x="224.8" y="67.3">IO4</text>
<text x="224.8" y="69.9">IO5</text>
<text x="48.2" y="72.6">+VSW</text>
<text x="57.3" y="74.4">K7803-1000R3</text>
<text x="60.1" y="77.5">IN</text>
<text x="65.9" y="77.5">OUT</text>
<text x="81" y="72.6">+3.3V</text>
<text x="91.1" y="75.3">330</text>
<text x="91.6" y="72.8">R5</text>
<text x="103" y="74.1">LED_Y</text>
<text x="223.6" y="77.5">IO14</text>
<text x="223.6" y="72.4">IO12</text>
<text x="223.6" y="74.9">IO13</text>
<text x="39" y="81.2">10uF/50V</text>
<text x="51.2" y="83.2">C1</text>
<text x="65.9" y="81.3" transform="rotate(-90 65.9 81.3)">GND</text>
<text x="67.6" y="83.7">U1</text>
<text x="74.1" y="79.9">C4</text>
<text x="81.2" y="81.2">22uF/10V</text>
<text x="108.6" y="83.2">GND</text>
<text x="223.6" y="80">IO15</text>
<text x="223.6" y="82.6">IO16</text>
<text x="203.7" y="87.6">SDO/SD0</text>
<text x="223.6" y="85.1">IO17</text>
<text x="223.6" y="87.6">IO18</text>
<text x="252.4" y="86.6">+3.3V</text>
<text x="62.9" y="92.1">GND</text>
<text x="82.1" y="95.6">+5V</text>
<text x="91.8" y="95.7">R6</text>
<text x="104.7" y="94.6">D4</text>
<text x="203.7" y="92.7">SHD/SD2</text>
<text x="203.7" y="95.3">SWP/SD3</text>
<text x="203.7" y="90.2">SDI/SD1</text>
<text x="223.6" y="90.2">IO19</text>
<text x="223.6" y="92.7">IO21</text>
<text x="223.6" y="95.3">IO22</text>
<text x="245.7" y="92.7">10K</text>
<text x="245.7" y="95.3">10K</text>
<text x="57.6" y="97.4">L7805-1000R3</text>
<text x="60.2" y="100.5">IN</text>
<text x="66.1" y="100.5">OUT</text>
<text x="91.8" y="98.3">1K</text>
<text x="103.1" y="97.1">LED_G</text>
<text x="203.7" y="100.3">SCS/CMD</text>
<text x="203.7" y="97.8">SCK/CLK</text>
<text x="223.6" y="100.3">IO25</text>
<text x="223.6" y="97.8">IO23</text>
<text x="66" y="104.3" transform="rotate(-90 66 104.3)">GND</text>
<text x="67.9" y="106.7">U2</text>
<text x="74.2" y="102.9">C5</text>
<text x="81.3" y="104.1">22uF/10V</text>
<text x="108.7" y="106.2">GND</text>
<text x="223.6" y="102.9">IO26</text>
<text x="223.6" y="105.4">IO27</text>
<text x="223.6" y="108">IO32</text>
<text x="242" y="106.9">R11</text>
<text x="249.8" y="105.5">D5</text>
<text x="223.6" y="113">IO34</text>
<text x="223.6" y="110.5">IO33</text>
<text x="238.3" y="110.1">330</text>
<text x="248.1" y="110.4">LED_W</text>
<text x="255.8" y="113.7">GND</text>
<text x="52.9" y="119.7">100nF</text>
<text x="54.6" y="117.2">C3</text>
<text x="62.8" y="118.2">+5V</text>
<text x="63" y="115.1">GND</text>
<text x="216.9" y="119.1" transform="rotate(-90 216.9 119.1)">GND</text>
<text x="223.6" y="115.6">IO35</text>
<text x="77" y="123.2">J2</text>
<text x="77" y="125.7">Raspberry_Pi_2_3</text>
<text x="203" y="120" transform="rotate(-90 203 120)">ESP32-WROOM-32</text>
<text x="42.4" y="127.9">GND</text>
<text x="65.8" y="129.3" transform="rotate(-90 65.8 129.3)">5V</text>
<text x="68.3" y="129.3" transform="rotate(-90 68.3 129.3)">5V</text>
<text x="73.4" y="130.5" transform="rotate(-90 73.4 130.5)">3V3</text>
<text x="76" y="130.5" transform="rotate(-90 76 130.5)">3V3</text>
<text x="213.9" y="128">GND</text>
<text x="53.1" y="137">GPIO15/RXD</text>
<text x="53.1" y="134.5">GPIO14/TXD</text>
<text x="74.1" y="134.5">ID_SD/GPIO0</text>
<text x="74.1" y="137">ID_SC/GPIO1</text>
<text x="197.8" y="136">J5</text>
<text x="53.1" y="142.1">GPIO16</text>
<text x="75.9" y="142.1">SDA/GPIO2</text>
<text x="121.5" y="142.7">100nF</text>
<text x="123.1" y="140.2">C6</text>
<text x="130.4" y="139.9">+3.3V</text>
<text x="193.2" y="138.5">Conn_01x06</text>
<text x="213.1" y="141">GND</text>
<text x="53.1" y="144.7">GPIO17</text>
<text x="53.1" y="147.2">GPIO18/PWM0</text>
<text x="73.4" y="149.7">GCLK0/GPIO4</text>
<text x="75.9" y="144.7">SCL/GPIO3</text>
<text x="135.4" y="150">U3</text>
<text x="213.1" y="146.1">+3.3V</text>
<text x="53.1" y="152.3">GPIO19/MISO1</text>
<text x="53.1" y="154.8">GPIO20/MOSI1</text>
<text x="73.4" y="152.3">GCLK1/GPIO5</text>
<text x="73.4" y="154.8">GCLK2/GPIO6</text>
<text x="111" y="150.9">GND</text>
<text x="135.4" y="152.5">SN65HVD230</text>
<text x="53.1" y="157.4">GPIO21/SCLK1</text>
<text x="75.8" y="159.9">~{CE1}/GPIO7</text>
<text x="126.7" y="156.2">D</text>
<text x="126.7" y="158.8">R</text>
<text x="126.7" y="161.3">Vref</text>
<text x="134.4" y="157.4" transform="rotate(-90 134.4 157.4)">VCC</text>
<text x="134.8" y="158.8">CANH</text>
<text x="135.1" y="161.3">CANL</text>
<text x="147.2" y="158.1">R8</text>
<text x="154.7" y="156.9" transform="rotate(-90 154.7 156.9)">(1210)</text>
<text x="53.1" y="162.4">GPIO22</text>
<text x="53.1" y="165">GPIO23</text>
<text x="53.1" y="167.5">GPIO24</text>
<text x="72.4" y="167.5">MOSI0/GPIO10</text>
<text x="73.6" y="165">MISO0/GPIO9</text>
<text x="75.8" y="162.4">~{CE0}/GPIO8</text>
<text x="126.7" y="163.8">Rs</text>
<text x="134.4" y="164.3" transform="rotate(-90 134.4 164.3)">GND</text>
<text x="154.7" y="167.5" transform="rotate(-90 154.7 167.5)">120/0.5W</text>
<text x="53.1" y="170.1">GPIO25</text>
<text x="53.1" y="172.6">GPIO26</text>
<text x="72.2" y="170.1">SCLK0/GPIO11</text>
<text x="121.2" y="168.1">R7</text>
<text x="121.2" y="170.6">10K</text>
<text x="53.1" y="175.1">GPIO27</text>
<text x="72.9" y="175.1">PWM0/GPIO12</text>
<text x="72.9" y="177.7">PWM1/GPIO13</text>
<text x="131.3" y="178.8">GND</text>
<text x="60.7" y="185.8" transform="rotate(-90 60.7 185.8)">GND</text>
<text x="63.3" y="185.8" transform="rotate(-90 63.3 185.8)">GND</text>
<text x="65.8" y="185.8" transform="rotate(-90 65.8 185.8)">GND</text>
<text x="68.3" y="185.8" transform="rotate(-90 68.3 185.8)">GND</text>
<text x="70.9" y="185.8" transform="rotate(-90 70.9 185.8)">GND</text>
<text x="73.4" y="185.8" transform="rotate(-90 73.4 185.8)">GND</text>
<text x="76" y="185.8" transform="rotate(-90 76 185.8)">GND</text>
<text x="78.5" y="185.8" transform="rotate(-90 78.5 185.8)">GND</text>
<text x="65.3" y="196.5">GND</text>
</g>
<g font-size="1.8" fill="#0000c2">
<text x="27.7" y="27.5">VIN</text>
<text x="26.4" y="32.9">VOUT</text>
</g>
<g font-size="1.8">
<text x="120.6" y="40.5">TXD</text>
<text x="142.4" y="40.5">RXD</text>
<text x="120.6" y="45.6">MISO</text>
<text x="120.6" y="43.1">SCL</text>
<text x="141.6" y="45.6">MOSI</text>
<text x="142.6" y="43.1">SDA</text>
<text x="53.3" y="52">CTRL_ESP</text>
<text x="120.6" y="50.7">CANH</text>
<text x="120.6" y="48.2">SCK</text>
<text x="141.4" y="50.7">CANL</text>
<text x="143.7" y="48.2">SS</text>
<text x="119.4" y="59.6">RXD</text>
<text x="131.3" y="59.6">RX_2</text>
<text x="139.7" y="59.6">TX_RPI</text>
<text x="233.1" y="58.3">TX_0</text>
<text x="119.4" y="62.1">TXD</text>
<text x="131.6" y="62.1">TX_2</text>
<text x="139.4" y="62.1">RX_RPI</text>
<text x="232" y="60.9">CTRL_ESP</text>
<text x="232.8" y="63.4">RX_0</text>
<text x="232.8" y="81.2">RX_2</text>
<text x="233.1" y="83.7">TX_2</text>
<text x="233.9" y="91.3">SDA</text>
<text x="234" y="93.9">SCL</text>
<text x="233.7" y="101.5">CRX</text>
<text x="234" y="104">CTX</text>
<text x="43.1" y="135.7">RX_RPI10</text>
<text x="43.1" y="133.1">TX_RPI 8</text>
<text x="92.9" y="140.7">SDA</text>
<text x="93" y="143.3">SCL</text>
<text x="205.8" y="147.2">RX_0</text>
<text x="206.1" y="149.8">TX_0</text>
<text x="116.7" y="154.8">CTX</text>
<text x="146" y="153.6">CANH</text>
<text x="116.7" y="157.4">CRX</text>
</g>
<text font-size="1.8" fill="#008400" x="146.3" y="163.7">CANL</text>
</svg>
